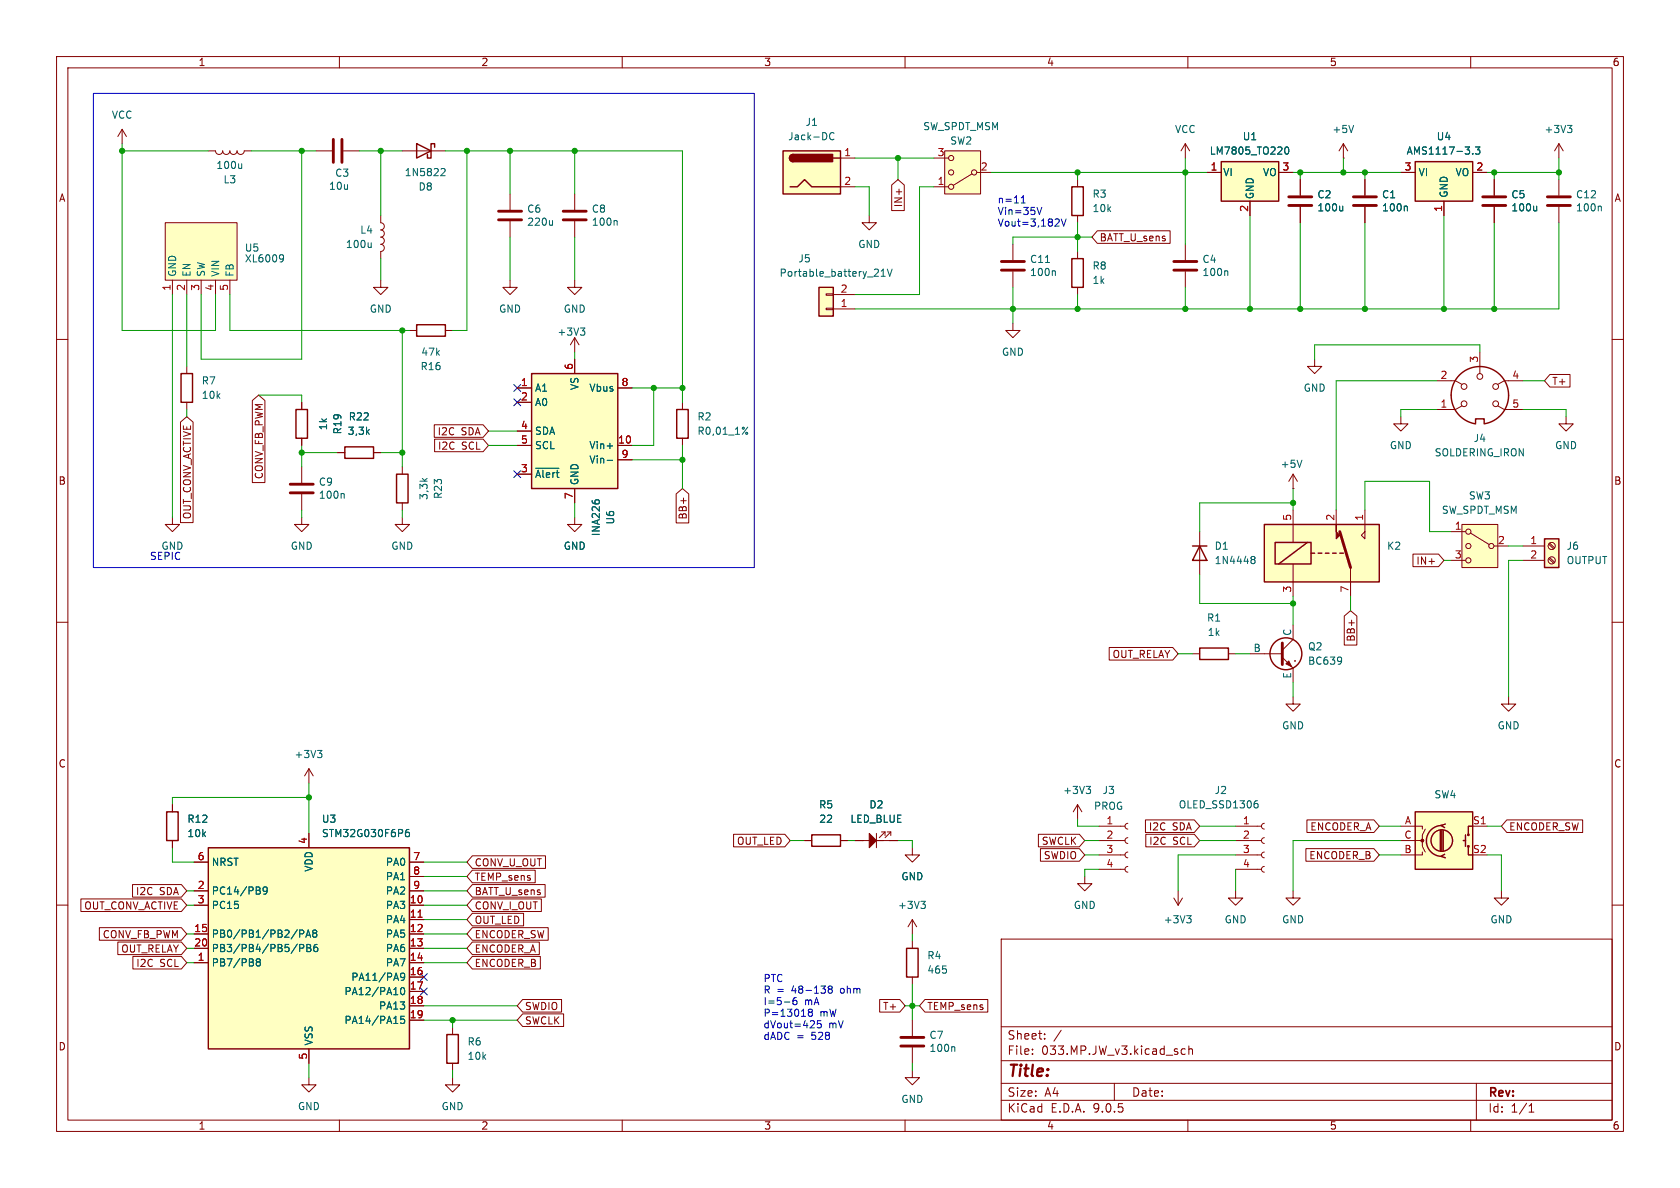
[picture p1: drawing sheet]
<svg xmlns="http://www.w3.org/2000/svg" width="297mm" height="210mm" viewBox="0 0 297 210" stroke-linecap="round" stroke-linejoin="round" font-family="sans-serif">
<g fill="none" stroke="#840000" stroke-width=".18">
<path d="M10 10h277v190h-277zM12 12h273v186h-273zM60 10v2M110 10v2M160 10v2M210 10v2M260 10v2M10 60h2M232.4 63.5v1.3h1.3l-1.3 1.2-1.3-1.2h1.3M285 60h2M10 110h2M285 110h2"/>
<path d="M190.5 142.2l-.8 1.3M190.5 142.2l.8 1.3M190.5 142.2v2.6M10 160h2M177 166h108v32h-108zM285 160h2M60 198v2M110 198v2M160 198v2M177 194.5h108M177 191.5h108M177 187.5h108"/>
<path d="M177 181.5h108M182.5 186.3v.1M182.5 185.5v.1M184.7 183.6v.1M184.7 182.8v.1M187.6 182.1l-1.3 2M197 191.5v3M209.5 185.5l-.4-.1-.3 .3v.4l.2 .2h.5M210 198v2M210.2 185.5l.2-.1 .3 .1 .1 .9M210.2 184.9v1.5M260 198v2"/>
<path d="M261 191.5v6.5M270.3 196.6h.9M270.3 195.5l.4-.4v1.5"/>
</g>
<path d="M192 139h.8l-.4 .5M192.6 139.5l.2 .2v.3l-.2 .3" fill="none" stroke="#006464" stroke-width=".18"/>
<path d="M215.9 28.6h10.2v7h-10.2z" fill="#ffffc2"/>
<path d="M215.9 28.6h10.2v7h-10.2z" fill="none" stroke="#840000" stroke-width=".25"/>
<path d="M213.4 30.5h2.5M221 35.6v2.5M226.1 30.5h2.5M241.3 31.8v2.7M241.3 36.6v2.8" fill="none" stroke="#840000" stroke-width=".18"/>
<path d="M227.2 26.1l.2-.1a.68 .68 0 0 1 .5 .6 .68 .68 0 0 1-.5 .6l-.2-.1-.1-.3zM248.6 36.4l.2 .2v.7" fill="none" stroke="#006464" stroke-width=".18"/>
<path d="M239.3 34.8h4M239.3 36.3h4" fill="none" stroke="#840000" stroke-width=".51"/>
<path d="M250.2 28.6h10.1v7h-10.1z" fill="#ffffc2"/>
<path d="M250.2 28.6h10.1v7h-10.1zM210.8 96.5h2.6M212.1 96.5l1.3 2.6h-2.6zM212.1 114.6h5.1v2h-5.1z" fill="none" stroke="#840000" stroke-width=".25"/>
<g fill="none" stroke="#840000" stroke-width=".18">
<path d="M247.6 30.5h2.6M255.3 35.6v2.5M260.3 30.5h2.6M275.6 25.4l-.8 1.3M275.6 25.4l.8 1.3M275.6 25.4v2.5M212.1 94v7.6M210.8 115.6h1.3M217.2 115.6h1.2M194.3 146.1h4.6M194.3 148.6h4.6M194.3 151.1h4.6"/>
<path d="M194.3 153.7h4.6M199.4 145.5l-.4 .2-.1 .4 .1 .3 .4 .2M199.4 148.1l-.4 .1-.1 .4 .1 .3 .4 .2M199.4 150.6l-.4 .2-.1 .3 .1 .4 .4 .1M199.4 153.2l-.4 .1-.1 .4 .1 .3 .4 .2"/>
</g>
<path d="M260.3 27.1v.1M260.8 26h.8l-.4 .5 .4 .1v.5l-.2 .1-.6-.1M277.1 22.2h.8l-.4 .5M277.6 22.7l.3 .2v.3l-.3 .2M221.3 98.9h.1M221.3 98.4h.3l.2 .1 .1 .2-.3 .2M221.4 98.9h.2M221.4 98.9l-.1 .1M221.6 98.9l.3 .3-.1 .3-.2 .1h-.3" fill="none" stroke="#006464" stroke-width=".18"/>
<path d="M138.4 26.7h10.2v7.6h-10.2z" fill="#ffffc2"/>
<path d="M138.4 26.7h10.2v7.6h-10.2zM139.7 33h1.3l1.2-1.2 1.3 1.2h5.1M140.2 27.3a.64 .64 0 0 0-.6 .6 .64 .64 0 0 0 .6 .7M147.3 27.9h1.3" fill="none" stroke="#840000" stroke-width=".25"/>
<g fill="#840000" stroke="#840000" stroke-width=".25">
<path d="M139.8 27.5l.4-.2v1.3a.63 .63 0 0 1-.6-.4 .63 .63 0 0 1 .2-.7z"/>
<path d="M140.2 27.3h7v1.3h-7z"/>
</g>
<path d="M148.6 27.9h2.5M148.6 33h2.5M161.3 149.9v1.2h1.3l-1.3 1.3-1.3-1.3h1.3" fill="none" stroke="#840000" stroke-width=".18"/>
<path d="M147.4 23.6a.6 .6 0 0 0-.8 .4 .6 .6 0 0 0 .6 .7l.2-.1" fill="none" stroke="#006464" stroke-width=".18"/>
<path d="M144.8 50.8h2.5v5.1h-2.5z" fill="#ffffc2"/>
<g fill="none" stroke="#840000" stroke-width=".25">
<path d="M144.8 50.8h2.5v5.1h-2.5zM119.6 72.4h2.1v5.1h-2.1z"/>
<circle cx="227.3" cy="115.6" r="2.82"/>
</g>
<g fill="none" stroke="#840000" stroke-width=".18">
<path d="M209.5 25.4l-.7 1.3M209.5 25.4l.8 1.3M209.5 25.4v2.5M229.9 31.8v2.7M229.9 36.6v2.8M264.2 31.8v2.7M264.2 36.6v2.8M275.6 31.8v2.7M275.6 36.6v2.8M146 54.5h1.3v.2h-1.3zM146 51.9h1.3v.3h-1.3zM147.3 54.6h3.8"/>
<path d="M147.3 52.1h3.8M120.6 71.1v1.3M120.6 77.5v1.2M247.6 73.7v1.2h1.3l-1.3 1.3-1.2-1.3h1.2M221 115.6h5.7M226.7 116.2l1.9 1.9v2.6M228.6 110.5v2.5l-1.9 1.9M228.9 116.8h.1M266.7 123.2v1.3h1.3l-1.3 1.2-1.3-1.2h1.3M161.3 162.6l-.8 1.2M161.3 162.6l.8 1.2M161.3 162.6v2.5"/>
</g>
<g fill="none" stroke="#006464" stroke-width=".18">
<path d="M237.4 36.4v.9M237.4 37.2l-.2 .1M271.7 36.4v.9M271.7 37.2l-.2 .1M282.9 36.4l.2 .2v.7M155.8 48.8h.7M155.8 47.9l.3-.3v1.2M156.9 47.6l.4 1.2 .4-1.2M131.9 76.5l.1-.1 .2 .2-.2 .2-.1-.1M132.2 75.5l-1 1.3M237.1 116.2v.1a1.07 1.07 0 0 1-.1 1M237.2 116.7l-.1 .2"/>
<path d="M162.8 159.3h.8l-.4 .5M163.3 159.8l.3 .3v.3l-.3 .2"/>
</g>
<path d="M227.8 34.8h4.1M227.8 36.3h4.1M262.1 34.8h4.1M262.1 36.3h4.1M273.6 34.8h4M273.6 36.3h4M226.7 113.7v3.8" fill="none" stroke="#840000" stroke-width=".51"/>
<path d="M227.3 117.3l.5-.5 .5 1.1z" fill="#840000" stroke="#840000" stroke-width=".18"/>
<path d="M223.5 92.7h20.3v10.2h-20.3z" fill="#ffffc2"/>
<g fill="none" stroke="#840000" stroke-width=".18">
<path d="M90.2 34.3v2.8M90.2 39.1v2.8M101.6 34.3v2.8M101.6 39.1v2.8M190.5 31.8v1.2M190.5 38.1v1.3M237.5 27.9h.1M237.5 25.4l-.8 1.3M237.5 25.4l.8 1.3M237.5 25.4v2.5M90.2 49.5v1.3h1.2l-1.2 1.3-1.3-1.3h1.3M190.5 44.5v1.2"/>
<path d="M190.5 50.8v1.3M254 67.3h3.3l1.1 .6M258.4 71.8l-1.1 .6h-3.3M261.6 62.2v3.8M264.8 71.8l1.1 .6h3.3M269.2 67.3h-3.3l-1.1 .6M228.6 86.4h.1M228.6 83.8v2.6M228.6 90.2v5.7M228.6 99.7v5.7M228.6 83.8l-.8 1.3M228.6 83.8l.8 1.3"/>
<path d="M236.2 90.2v2.5M241.3 90.2v5.1l-.6-.7 .6-.6M238.8 100.3v5.1M228.6 123.2v1.3h1.3l-1.3 1.2-1.3-1.2h1.3"/>
<circle cx="258.8" cy="68.3" r=".51"/>
<circle cx="258.8" cy="71.4" r=".51"/>
<circle cx="261.6" cy="66.5" r=".51"/>
<circle cx="264.4" cy="68.3" r=".51"/>
<circle cx="264.4" cy="71.4" r=".51"/>
</g>
<g fill="none" stroke="#840000" stroke-width=".25">
<path d="M189.5 33h2v5.1h-2zM189.5 45.7h2v5.1h-2zM256.5 69.9a5.1 5.1 0 0 1 4.9-5.1 5.1 5.1 0 0 1 5.3 4.6 5.1 5.1 0 0 1-4.3 5.5M256.5 69.9a5.1 5.1 0 0 0 4.4 5M260.9 74.8v-.8h1.5v.8M223.5 92.7h20.3v10.2h-20.3zM225.4 95.9h6.4v3.8h-6.4zM231.1 95.9l-5 3.8M231.8 97.8h.6M233 97.8h.7M234.3 97.8h.6M235.6 97.8h.6"/>
<path d="M236.9 97.8h.6"/>
</g>
<path d="M236.2 92.7v1.3l.7 .6-.7 .7z" fill="#840000" stroke="#840000" stroke-width=".18"/>
<path d="M88.1 37.3h4.1M88.1 38.9h4.1M99.6 37.3h4M99.6 38.9h4M236.9 94l1.9 6.3" fill="none" stroke="#840000" stroke-width=".51"/>
<path d="M97.7 39v.8M97.7 39.7l-.2 .1M108.9 39l.2 .2v.6M239.3 22.2l-.4 1.2M230.2 81.4l-.5 1.2" fill="none" stroke="#006464" stroke-width=".18"/>
<path d="M167 26.7h6.4v7.6h-6.4z" fill="#ffffc2"/>
<g fill="none" stroke="#840000" stroke-width=".18">
<path d="M165.1 33h2.5M165.1 27.9h2.5M167 26.7h6.4v7.6h-6.4zM171.8 30.7l-3.3 2.1M172.7 30.5h2.6M101.6 49.5v1.3h1.3l-1.3 1.3-1.3-1.3h1.3M179.1 43.2v2.8M179.1 48v2.8"/>
<circle cx="168.1" cy="33" r=".46"/>
<circle cx="168.1" cy="30.5" r=".46"/>
<circle cx="168.1" cy="27.9" r=".46"/>
<circle cx="172.2" cy="30.5" r=".46"/>
</g>
<path d="M177 46.2h4.1M177 47.8h4.1" fill="none" stroke="#840000" stroke-width=".51"/>
<path d="M184.8 46.4h.7M186.4 47.9l.2 .1v.7" fill="none" stroke="#006464" stroke-width=".18"/>
<path d="M250.2 143.5h10.1v10.2h-10.1z" fill="#ffffc2"/>
<g fill="none" stroke="#840000" stroke-width=".25">
<path d="M250.2 143.5h10.1v10.2h-10.1zM254.6 146.8v3.6M254.9 145.9a2.73 2.73 0 0 0-2.7 2.7 2.73 2.73 0 0 0 2.7 2.8M254.9 146.8v3.6M255.1 146.8v3.6M255.4 151l-.6 .4 .7 .2M255.5 145.7l-.7 .2 .6 .4M258.7 148.6h.4M259.1 147.6v2M259.6 149.6v1.5h.7M260.3 146.1h-.7v1.5"/>
<circle cx="254.9" cy="148.6" r="1.9"/>
<circle cx="259.6" cy="147.6" r=".13"/>
<circle cx="259.6" cy="149.6" r=".13"/>
</g>
<path d="M247.6 146.1h3.9v.5M247.6 148.6h3.9v1l.5 1M251.5 150.6v.5h-3.9M252 146.6l-.5 1v1h-.5M260.3 146.1h2.6" fill="none" stroke="#840000" stroke-width=".18"/>
<circle cx="251.5" cy="148.6" r=".25" fill="#840000" stroke="#840000" stroke-width=".18"/>
<path d="M36.8 149.9h35.6v35.5h-35.6z" fill="#ffffc2"/>
<path d="M36.8 149.9h35.6v35.5h-35.6z" fill="none" stroke="#840000" stroke-width=".25"/>
<g fill="none" stroke="#840000" stroke-width=".18">
<path d="M54.6 135.9v2.5M54.6 135.9l-.8 1.3M54.6 135.9l.8 1.3M34.3 152.4h2.5M34.3 157.5h2.5M54.6 147.3v2.6M72.4 152.4h2.5M72.4 157.5h2.5M72.4 154.9h2.5M228.6 157.5v1.3h1.3l-1.3 1.2-1.3-1.2h1.3M34.3 160h2.5M34.3 165.1h2.5"/>
<path d="M34.3 167.6h2.5M34.3 170.2h2.5M72.4 160h2.5M72.4 165.1h2.5M72.4 167.6h2.5M72.4 170.2h2.5M72.4 162.6h2.5M72.4 172.7h2.5M72.4 175.3h2.5M72.4 177.8h2.5M54.6 185.4v2.6M72.4 180.3h2.5"/>
</g>
<g fill="none" stroke="#006464" stroke-width=".18">
<path d="M56.1 132.7h.8l-.4 .4M56.7 133.1l.2 .3v.3l-.2 .2M47.2 157.3l-.2 .3h-.2l-.3-.3 .1-.4 .4-.1 .2 .1a.84 .84 0 0 1-.3 1.2h-.3M72.3 146.6l-.4 .1a.86 .86 0 0 0 0 1.2l.4-.1 .1-.4-.2-.3h-.3l-.2 .3M45.5 170l-.2-.2 .2-.3h.3l.2 .2-.2 .3M45.5 170l-.2 .3 .1 .3 .1 .2 .4-.1 .1-.2v-.2l-.2-.3M45.5 170h.3M53 165.1l.6-.1 .1-.2-.1-.3-.6-.1v1.3M53 167.6h.6l.1-.2-.1-.3-.6-.2v1.3M54.1 165.7l.4-1.3 .4 1.3M54.2 165.3h.6M54.3 166.9h.4l.2 .3-.2 .4 .2 .1 .1 .3-.3 .2h-.4z"/>
<path d="M54.3 167.6h.4M55.5 165l-.2-.3 .2-.3h.3l.2 .3-.2 .3M55.5 165l-.2 .2v.4l.2 .1 .4-.1 .1-.2v-.2l-.2-.2M55.5 165h.3M56.1 166.9l-.4 .1a.86 .86 0 0 0 0 1.2l.4-.1 .1-.4-.3-.3h-.2l-.2 .3M70.9 174.7l.2-.1a.68 .68 0 0 1 .5 .6 .68 .68 0 0 1-.5 .6l-.2-.1-.1-.3zM71.5 179.6h-.6l-.1 .7 .2-.2 .4 .1 .1 .2v.4l-.2 .1-.5-.1M71.5 172.6l-.2 .2h-.2l-.3-.2 .1-.5 .4-.1 .2 .2a.84 .84 0 0 1-.3 1.1h-.3"/>
</g>
<path d="M73.9 162.1h.7" fill="none" stroke="#a90000" stroke-width=".18"/>
<path d="M94 66h15.2v20.4h-15.2z" fill="#ffffc2"/>
<path d="M61 79h5v2h-5zM94 66h15.2v20.4h-15.2zM70.1 83.8h2v5.1h-2zM160.3 167.6h2v5.1h-2z" fill="none" stroke="#840000" stroke-width=".25"/>
<g fill="none" stroke="#840000" stroke-width=".18">
<path d="M21.6 22.9l-.8 1.2M21.6 22.9l.8 1.2M21.6 22.9v2.5M153.7 38.1v1.3h1.2l-1.2 1.2-1.3-1.2h1.3M179.1 57.2v1.2h1.2l-1.2 1.3-1.3-1.3h1.3M209.5 43.2v2.8M209.5 48v2.8M91.4 68.6h2.6M91.4 78.7h2.6M91.4 71.1h2.6M91.4 76.2h2.6M101.6 63.5v2.5"/>
<path d="M109.2 68.6h2.6M109.2 78.7h2.6M276.9 73.7v1.2h1.2l-1.2 1.3-1.3-1.3h1.3M59.7 80h1.3M66 80h1.3M71.1 91.4v1.3h1.3l-1.3 1.3-1.3-1.3h1.3M71.1 82.6v1.2M71.1 88.9v1.3M91.4 83.8h2.6M101.6 91.4v1.3h-1.3l1.3 1.3 1.3-1.3h-1.3M101.6 86.4v2.5M109.2 81.3h2.6"/>
<path d="M191.8 154.9v1.3h1.2l-1.2 1.3-1.3-1.3h1.3M207.5 158.8l.8 1.2M208.3 157.5v2.5M209 158.8l-.7 1.2M218.4 157.5v1.3h1.3l-1.3 1.2-1.2-1.2h1.2M218.4 146.1h4.6M218.4 148.6h4.6M218.4 151.1h4.6M218.4 153.7h4.6M223.5 145.5l-.3 .2-.2 .4 .2 .3 .3 .2M223.5 148.1l-.3 .1-.2 .4 .2 .3 .3 .2M223.5 150.6l-.3 .2-.2 .3 .2 .4 .3 .1"/>
<path d="M223.5 153.2l-.3 .1-.2 .4 .2 .3 .3 .2M265.4 157.5v1.3h1.3l-1.3 1.2-1.2-1.2h1.2M161.3 166.4v1.2M161.3 172.7v1.3"/>
</g>
<path d="M216.9 47.9l.2 .1v.7M107.3 78.8h1M94.7 82.8h4.1M105.2 88.5l.2-.1 .5 .1M107.3 81.4h1M222.1 141.5h.2M222.2 142l.2 .3v.3l-.2 .2M209.8 161.9h.8l-.4 .5M210.3 162.4l.3 .2v.3l-.3 .2" fill="none" stroke="#006464" stroke-width=".18"/>
<path d="M207.5 46.2h4.1M207.5 47.8h4.1" fill="none" stroke="#840000" stroke-width=".51"/>
<path d="M273 95.3h2.6v5h-2.6z" fill="#ffffc2"/>
<path d="M273 95.3h2.6v5h-2.6z" fill="none" stroke="#840000" stroke-width=".25"/>
<g fill="none" stroke="#840000" stroke-width=".18">
<path d="M269.2 96.5h3.8M269.2 99.1h3.8M273.8 96.2l.9 .8M273.8 98.7l.9 .9M274 96l.8 .9M274 98.6l.8 .8"/>
<circle cx="274.3" cy="99.1" r=".63"/>
<circle cx="274.3" cy="96.5" r=".63"/>
</g>
<path d="M258.4 92.7h6.4v7.6h-6.4z" fill="#ffffc2"/>
<g fill="none" stroke="#840000" stroke-width=".18">
<path d="M36.8 26.7h1.3a.64 .64 0 0 0 .6 .6 .64 .64 0 0 0 .7-.6 .64 .64 0 0 0 .6 .6 .64 .64 0 0 0 .6-.6 .64 .64 0 0 0 .7 .6 .64 .64 0 0 0 .6-.6 .64 .64 0 0 0 .6 .6 .64 .64 0 0 0 .7-.6h1.2M33 64.8v1.2M33 71.1v1.3M30.5 91.4v1.3h-1.3l1.3 1.3 1.2-1.3h-1.2M256.5 94h2.6M256.5 99.1h2.6M258.4 92.7h6.4v7.6h-6.4zM260 94.2l3.3 2.1M264.2 96.5h2.5M161.3 180.3v2.8M161.3 185.2v2.8"/>
<circle cx="259.6" cy="96.5" r=".46"/>
<circle cx="259.6" cy="94" r=".46"/>
<circle cx="259.6" cy="99.1" r=".46"/>
<circle cx="263.7" cy="96.5" r=".46"/>
</g>
<path d="M159.3 183.4h4M159.3 184.9h4" fill="none" stroke="#840000" stroke-width=".51"/>
<path d="M42.7 28.9v.9M42.7 29.7l-.2 .1M168.6 185l.2 .2v.7" fill="none" stroke="#006464" stroke-width=".18"/>
<path d="M32 66h2v5.1h-2z" fill="none" stroke="#840000" stroke-width=".25"/>
<path d="M29.2 39.4h12.7v10.1h-12.7z" fill="#ffffc2"/>
<g fill="none" stroke="#840000" stroke-width=".18">
<path d="M29.2 39.4h12.7v10.1h-12.7zM55.9 26.7h2.8M60.7 26.7h2.8M67.3 38.1v1.3a.64 .64 0 0 1 .6 .6 .64 .64 0 0 1-.6 .6 .64 .64 0 0 1 .6 .7 .64 .64 0 0 1-.6 .6 .64 .64 0 0 1 .6 .7 .64 .64 0 0 1-.6 .6 .63 .63 0 0 1 .6 .6 .63 .63 0 0 1-.6 .7v1.2M71.1 26.7h7.6M157.6 32.7l1.1-.9 1.2 .9v4.5h-2.3zM213.4 30.5h2.5M221 35.6v2.5M226.1 30.5h2.5M229.9 31.8v2.7M229.9 36.6v2.8M241.3 31.8v2.7"/>
<path d="M241.3 36.6v2.8M247.6 30.5h2.6M255.3 35.6v2.5M260.3 30.5h2.6M264.2 31.8v2.7M264.2 36.6v2.8M30.5 49.5v2.6M33 49.5v2.6M35.6 49.5v2.6M38.1 49.5v2.6M40.6 49.5v2.6M67.3 49.5v1.3h-1.3l1.3 1.3 1.3-1.3h-1.3"/>
<path d="M72.4 58.4h1.3M78.7 58.4h1.3M101.6 59.7l.8 1.3M101.6 59.7l-.8 1.3M101.6 59.7v2.5M194 40.8h12.9v2.2h-12.9l-1-1.1zM31.9 74.6l1.1-.9 1.1 .9v17.8h-2.2zM44.6 70.8l1.1-.9 1.1 .9v14.5h-2.2zM53.3 71.1v1.3M53.3 77.5v1.2M76.8 75.1h8.6l1 1.1-1 1.1h-8.6zM76.8 77.6h8.6l1 1.1-1 1.2h-8.6z"/>
<path d="M91.4 68.6h2.6M91.4 78.7h2.6M91.4 71.1h2.6M91.4 76.2h2.6M101.6 63.5v2.5M109.2 68.6h2.6M109.2 78.7h2.6M274 66.2h3.6v2.2h-3.6l-1-1.1zM53.3 91.4v1.3h1.3l-1.3 1.3-1.2-1.3h1.2M53.3 82.6v2.7M53.3 87.4v2.8M59.7 80h1.3"/>
<path d="M66 80h1.3M91.4 83.8h2.6M101.6 86.4v2.5M109.2 81.3h2.6M119.5 87.3l1.1-.9 1.2 .9v5.1h-2.3zM249.8 97.9h4.5l1 1.2-1 1.1h-4.5zM196.1 114.5h11.2l1 1.1-1 1.1h-11.2zM237.6 108.9l1.2-.9 1.1 .9v5.1h-2.3zM14.3 158.9h17.8l.9 1.1-.9 1.1h-17.8zM23.4 156.4h8.7l.9 1.1-.9 1.1h-8.7zM30.5 142.2v1.3M30.5 148.6v1.3"/>
<path d="M34.3 152.4h2.5M34.3 157.5h2.5M54.6 147.3v2.6M72.4 152.4h2.5M72.4 157.5h2.5M72.4 154.9h2.5M83.5 156.4h12.9v2.2h-12.9l-1-1.1zM83.5 158.9h12.2v2.2h-12.2l-1-1.1zM83.5 153.8h11.1v2.3h-11.1l-1-1.2zM83.5 151.3h12.9v2.2h-12.9l-1-1.1zM129.7 147.5h9l1 1.1-1 1.1h-9zM142.2 148.6h1.3"/>
<path d="M148.6 148.6h1.3M151.1 148.6h2.6M154.9 147.3v2.6M155.8 147.1h.7M156.2 148.6h2.5M156.5 147.1l-1.1 1M156.5 147.1v.6M156.8 147.1h.7M157.5 147.1l-1 1M157.5 147.1v.6M183.6 147.5h7.2l1 1.1-1 1.1h-7.2zM183.9 150h6.9l1 1.1-1 1.1h-6.9z"/>
<path d="M202.5 144.9h8.6l1 1.2-1 1.1h-8.6zM202.6 147.5h8.5l1 1.1-1 1.1h-8.5zM230.9 150h12l.9 1.1-.9 1.1h-12zM231 144.9h11.9l.9 1.2-.9 1.1h-11.9zM266.4 144.9h13.4v2.3h-13.4l-1-1.1zM17.6 164h14.5l.9 1.1-.9 1.1h-14.5zM20.8 166.5h11.3l.9 1.1-.9 1.2h-11.3zM23.5 169.1h8.6l.9 1.1-.9 1.1h-8.6zM34.3 160h2.5M34.3 165.1h2.5M34.3 167.6h2.5M34.3 170.2h2.5"/>
<path d="M72.4 160h2.5M72.4 165.1h2.5M72.4 167.6h2.5M72.4 170.2h2.5M72.4 162.6h2.5M72.4 172.7h2.5M72.4 175.3h2.5M72.4 177.8h2.5M83.5 169.1h12v2.2h-12l-1-1.1zM83.5 164h13.4v2.2h-13.4l-1-1.1zM83.5 161.4h9.1v2.3h-9.1l-1-1.1zM83.5 166.5h11.8v2.3h-11.8l-1-1.2z"/>
<path d="M92.4 176.7h6.9v2.2h-6.9l-1-1.1zM92.4 179.2h7.2v2.3h-7.2l-1-1.2zM155.5 176.7h3.6l.9 1.1-.9 1.1h-3.6zM163.5 176.7h11.1v2.2h-11.1l-.9-1.1zM54.6 190.5v1.3h1.3l-1.3 1.2-1.3-1.2h1.3M54.6 185.4v2.6M72.4 180.3h2.5M80 190.5v1.3h1.3l-1.3 1.2-1.3-1.2h1.3M80 181.6v1.3M80 188v1.2M161.3 189.2v1.3h1.3l-1.3 1.3-1.3-1.3h1.3"/>
</g>
<g fill="none" stroke="#006464" stroke-width=".18">
<path d="M78.2 29.8l.4 .1 .1 .3-.8 .9h.8M227.2 26.1l.2-.1a.68 .68 0 0 1 .5 .6 .68 .68 0 0 1-.5 .6l-.2-.1-.1-.3zM237.4 36.4v.9M237.4 37.2l-.2 .1M248.6 36.4l.2 .2v.7M260.3 27.1v.1M260.8 26h.8l-.4 .5 .4 .1v.5l-.2 .1-.6-.1M271.7 36.4v.9M271.7 37.2l-.2 .1M49.6 45l.5 .2a.84 .84 0 0 1-.3 1.1M50.1 45.6l-.2 .2h-.3M65.6 42.9v.9"/>
<path d="M65.6 43.6l-.2 .2M102.6 58h.8l-.4 .5M103.1 58.5l.3 .2v.3l-.3 .3M107.3 78.8h1M60.7 87.2l.1 .2v.7M94.7 82.8h4.1M105.2 88.5l.2-.1 .5 .1M107.3 81.4h1M47.2 157.3l-.2 .3h-.2l-.3-.3 .1-.4 .4-.1 .2 .1a.84 .84 0 0 1-.3 1.2h-.3M72.3 146.6l-.4 .1a.86 .86 0 0 0 0 1.2l.4-.1 .1-.4-.2-.3h-.3l-.2 .3M45.5 170l-.2-.2 .2-.3h.3l.2 .2-.2 .3M45.5 170l-.2 .3 .1 .3 .1 .2 .4-.1 .1-.2v-.2l-.2-.3"/>
<path d="M45.5 170h.3M53 165.1l.6-.1 .1-.2-.1-.3-.6-.1v1.3M53 167.6h.6l.1-.2-.1-.3-.6-.2v1.3M54.1 165.7l.4-1.3 .4 1.3M54.2 165.3h.6M54.3 166.9h.4l.2 .3-.2 .4 .2 .1 .1 .3-.3 .2h-.4zM54.3 167.6h.4M55.5 165l-.2-.3 .2-.3h.3l.2 .3-.2 .3M55.5 165l-.2 .2v.4l.2 .1 .4-.1 .1-.2v-.2l-.2-.2M55.5 165h.3M56.1 166.9l-.4 .1a.86 .86 0 0 0 0 1.2l.4-.1 .1-.4-.3-.3h-.2l-.2 .3M70.9 174.7l.2-.1a.68 .68 0 0 1 .5 .6 .68 .68 0 0 1-.5 .6l-.2-.1-.1-.3z"/>
<path d="M71.5 179.6h-.6l-.1 .7 .2-.2 .4 .1 .1 .2v.4l-.2 .1-.5-.1M71.5 172.6l-.2 .2h-.2l-.3-.2 .1-.5 .4-.1 .2 .2a.84 .84 0 0 1-.3 1.1h-.3"/>
</g>
<path d="M73.7 25.4l2.5 1.3-2.5 1.2zM76.8 26v-.6h-.6v2.5h-.6v-.6M73.7 57.4h5v2h-5zM52.3 72.4h2.1v5.1h-2.1zM29.5 143.5h2v5.1h-2zM143.5 147.6h5.1v2h-5.1zM79 182.9h2v5.1h-2z" fill="none" stroke="#840000" stroke-width=".25"/>
<path d="M58.9 24.6v4.1M60.5 24.6v4.1M51.3 85.6h4.1M51.3 87.1h4.1" fill="none" stroke="#840000" stroke-width=".51"/>
<path d="M153.7 147.3l1.2 1.3h1.3h-1.3l-1.2 1.3z" fill="#840000" stroke="#840000" stroke-width=".18"/>
<g fill="none" stroke="#009600" stroke-width=".18">
<path d="M21.6 25.4v33h16.5v-6.3M21.6 26.7h15.2M44.4 26.7h11.5M53.3 26.7v36.8h-17.7v-11.4M63.5 26.7h7.6M67.3 26.7v11.4M78.7 26.7h41.9v44.4M82.5 26.7v31.7h-2.5M90.2 26.7v7.6M101.6 26.7v7.6M151.1 27.9h14M151.1 33h2.6v5.1"/>
<path d="M158.7 27.9v3.9M165.1 33h-2.5v19.1h-11.5M175.3 30.5h38.1M190.5 30.5v1.3M190.5 39.4v5.1M209.5 27.9v15.3M221 38.1v16.5M228.6 30.5h19M229.9 30.5v1.3M229.9 39.4v15.2M237.5 27.9v2.6M241.3 30.5v1.3"/>
<path d="M241.3 39.4v15.2M255.3 38.1v16.5M262.9 30.5h12.7M264.2 30.5v1.3M264.2 39.4v15.2M275.6 27.9v3.9M275.6 39.4v15.2h-124.5M30.5 52.1v39.3M33 52.1v12.7M40.6 52.1v6.3h31.8M67.3 45.7v3.8M71.1 58.4v24.2"/>
<path d="M90.2 41.9v7.6M101.6 41.9v7.6M179.1 50.8v6.4M190.5 52.1v2.5M193 41.9h-13.9v1.3M209.5 50.8v3.8M33 72.4v1.3M45.7 69.9h7.6v1.2M53.3 78.7v3.9M86.4 76.2h5M86.4 78.7h5M101.6 62.2v1.3"/>
<path d="M111.8 68.6h8.8M115.6 68.6v10.1h-3.8M120.6 78.7v7.7M254 67.3h-17.8v22.9M254 72.4h-6.4v1.3M261.6 62.2v-1.2h-29.2v2.5M269.2 72.4h7.7v1.3M269.2 67.3h3.8M53.3 90.2v1.2M53.3 80h6.4M67.3 80h3.8M71.1 90.2v1.2"/>
<path d="M101.6 88.9v2.5M111.8 81.3h8.8M228.6 86.4v3.8M228.6 88.9h-16.5v5.1M241.3 90.2v-5.1h11.4v8.9h3.8M255.3 99.1h1.2M266.7 96.5h2.5M269.2 99.1h-2.5v24.1M208.3 115.6h2.5M212.1 101.6v5.1h16.5M218.4 115.6h2.6M228.6 105.4v5.1"/>
<path d="M238.8 105.4v2.6M54.6 138.4v8.9M228.6 120.7v2.5M30.5 149.9v2.5h3.8M33 157.5h1.3M54.6 141h-24.1v1.2M74.9 152.4h7.6M74.9 157.5h7.6M74.9 154.9h7.6M139.7 148.6h2.5M149.9 148.6h1.2M158.7 148.6h2.6v1.3"/>
<path d="M190.5 144.8v1.3h3.8M191.8 148.6h2.5M191.8 151.1h2.5M194.3 153.7h-2.5v1.2M212.1 148.6h6.3M212.1 146.1h6.3M218.4 151.1h-10.1v6.4M218.4 153.7v3.8M243.8 146.1h3.8M243.8 151.1h3.8M247.6 148.6h-19v8.9M262.9 146.1h2.5"/>
<path d="M262.9 151.1h2.5v6.4M33 170.2h1.3M33 167.6h1.3M33 165.1h1.3M33 160h1.3M74.9 177.8h16.5M74.9 170.2h7.6M74.9 167.6h7.6M74.9 165.1h7.6M74.9 160h7.6M74.9 162.6h7.6M160 177.8h2.6"/>
<path d="M161.3 165.1v1.3M161.3 174v6.3M54.6 188v2.5M74.9 180.3h16.5M80 180.3v1.3M80 189.2v1.3M161.3 188v1.2"/>
</g>
<path d="M90.8 70.5l1.2 1.2M90.8 68l1.2 1.2M92 70.5l-1.2 1.2M92 68l-1.2 1.2M90.8 83.2l1.2 1.2M92 83.2l-1.2 1.2M74.3 172.1l1.2 1.2M74.3 174.7l1.2 1.2M75.5 172.1l-1.2 1.2M75.5 174.7l-1.2 1.2" fill="none" stroke="#000084" stroke-width=".18"/>
<g fill="none" stroke="#0000c2" stroke-width=".18">
<path d="M16.5 16.5h116.8v83.8h-116.8zM180.5 35.9h.8M180.5 35l.4-.4v1.3M183.3 36.7l.5 1.2 .4-1.2M187 38.7l.3 .2-.1 .3-.7 .8h.8M187.6 38.7l.4 1.3 .5-1.3M138.7 177.1h.9M140.4 176.5a.99 .99 0 0 0-.1 1.1h.5l.1-.5-.2-.3-.4 .1-.1 .2M143 178.5l-.1 .2 .2 .2M143.1 178.9l-.2 .3 .1 .3 .1 .2 .4-.1 .1-.2v-.2l-.2-.3M143.1 178.9h.3M143.6 178.5v.2l-.2 .2"/>
<path d="M146.6 174.8l-.2-.2 .2-.3h.3l.2 .2-.2 .3M146.6 174.8l-.2 .3 .1 .3 .1 .2 .4-.1 .1-.2v-.2l-.2-.3M146.6 174.8h.3M144.5 180.4v.6l.2-.1 .4 .1 .1 .5-.2 .2-.5-.1"/>
</g>
<path d="M73.9 162.1h.7" fill="none" stroke="#a90000" stroke-width=".18"/>
<g fill="#009600" stroke="#009600" stroke-width=".18">
<circle cx="275.6" cy="30.5" r=".46"/>
<circle cx="264.2" cy="30.5" r=".46"/>
<circle cx="255.3" cy="54.6" r=".46"/>
<circle cx="264.2" cy="54.6" r=".46"/>
<circle cx="209.5" cy="54.6" r=".46"/>
<circle cx="190.5" cy="54.6" r=".46"/>
<circle cx="158.7" cy="27.9" r=".46"/>
<circle cx="179.1" cy="54.6" r=".46"/>
<circle cx="229.9" cy="54.6" r=".46"/>
<circle cx="221" cy="54.6" r=".46"/>
<circle cx="190.5" cy="30.5" r=".46"/>
<circle cx="190.5" cy="41.9" r=".46"/>
<circle cx="229.9" cy="30.5" r=".46"/>
<circle cx="237.5" cy="30.5" r=".46"/>
<circle cx="209.5" cy="30.5" r=".46"/>
<circle cx="241.3" cy="54.6" r=".46"/>
<circle cx="241.3" cy="30.5" r=".46"/>
<circle cx="228.6" cy="88.9" r=".46"/>
<circle cx="228.6" cy="106.7" r=".46"/>
<circle cx="21.6" cy="26.7" r=".46"/>
<circle cx="53.3" cy="26.7" r=".46"/>
<circle cx="80" cy="180.3" r=".46"/>
<circle cx="161.3" cy="177.8" r=".46"/>
<circle cx="67.3" cy="26.7" r=".46"/>
<circle cx="71.1" cy="58.4" r=".46"/>
<circle cx="53.3" cy="80" r=".46"/>
<circle cx="71.1" cy="80" r=".46"/>
<circle cx="82.5" cy="26.7" r=".46"/>
<circle cx="90.2" cy="26.7" r=".46"/>
<circle cx="120.6" cy="68.6" r=".46"/>
<circle cx="115.6" cy="68.6" r=".46"/>
<circle cx="54.6" cy="141" r=".46"/>
<circle cx="101.6" cy="26.7" r=".46"/>
<circle cx="120.6" cy="81.3" r=".46"/>
</g>
<text font-size="2.8" fill="#840000" x="178" y="190.9">Title:</text>
<g font-size="2.1" fill="#840000">
<text x="178" y="184">Sheet:</text>
<text x="178" y="186.7">File:</text>
<text x="184.1" y="186.7">033.MP.JW_v3.kicad_sch</text>
<text x="178" y="196.9">KiCad</text>
<text x="178" y="194.1">Size:</text>
<text x="184.7" y="194.1">A4</text>
<text x="185.7" y="196.9">E.D.A.</text>
<text x="193.3" y="196.9">9.0.5</text>
<text x="200" y="194.1">Date:</text>
<text x="263" y="194.3">Rev:</text>
<text x="263" y="196.9">Id:</text>
<text x="267.1" y="196.9">1/1</text>
</g>
<g font-size="1.8" fill="#840000">
<text x="35" y="11.9">1</text>
<text x="85" y="11.9">2</text>
<text x="135" y="11.9">3</text>
<text x="185" y="11.9">4</text>
<text x="235" y="11.9">5</text>
<text x="285" y="11.9">6</text>
<text x="10.3" y="35.9">A</text>
<text x="285.3" y="35.9">A</text>
<text x="159.7" y="36.7" transform="rotate(-90 159.7 36.7)">IN+</text>
<text x="194.3" y="42.9">BATT_U_sens</text>
<text x="274.3" y="68.3">T+</text>
<text x="77.3" y="77.2">I2C</text>
<text x="81.5" y="77.2">SDA</text>
<text x="77.3" y="79.7">I2C</text>
<text x="81.6" y="79.7">SCL</text>
<text x="10.3" y="85.9">B</text>
<text x="46.7" y="84.8" transform="rotate(-90 46.7 84.8)">CONV_FB_PWM</text>
<text x="285.3" y="85.9">B</text>
<text x="34" y="91.9" transform="rotate(-90 34 91.9)">OUT_CONV_ACTIVE</text>
<text x="121.6" y="91.9" transform="rotate(-90 121.6 91.9)">BB+</text>
<text x="250.3" y="100">IN+</text>
<text x="239.7" y="113.5" transform="rotate(-90 239.7 113.5)">BB+</text>
<text x="196.6" y="116.5">OUT_RELAY</text>
<text x="10.3" y="135.9">C</text>
<text x="285.3" y="135.9">C</text>
<text x="130.2" y="149.5">OUT_LED</text>
<text x="184.1" y="149.5">SWCLK</text>
<text x="203" y="147">I2C</text>
<text x="203.1" y="149.5">I2C</text>
<text x="207.3" y="147">SDA</text>
<text x="207.3" y="149.5">SCL</text>
<text x="231.5" y="147">ENCODER_A</text>
<text x="266.7" y="147">ENCODER_SW</text>
<text x="83.8" y="155.9">TEMP_sens</text>
<text x="83.8" y="153.4">CONV_U_OUT</text>
<text x="184.4" y="152.1">SWDIO</text>
<text x="231.4" y="152.1">ENCODER_B</text>
<text x="14.8" y="161">OUT_CONV_ACTIVE</text>
<text x="23.9" y="158.4">I2C</text>
<text x="28.2" y="158.4">SDA</text>
<text x="83.8" y="158.4">BATT_U_sens</text>
<text x="83.8" y="161">CONV_I_OUT</text>
<text x="18.1" y="166.1">CONV_FB_PWM</text>
<text x="83.8" y="166.1">ENCODER_SW</text>
<text x="83.8" y="163.5">OUT_LED</text>
<text x="21.3" y="168.6">OUT_RELAY</text>
<text x="24" y="171.1">I2C</text>
<text x="28.2" y="171.1">SCL</text>
<text x="83.8" y="171.1">ENCODER_B</text>
<text x="83.8" y="168.6">ENCODER_A</text>
<text x="92.7" y="178.8">SWDIO</text>
<text x="156" y="178.8">T+</text>
<text x="163.8" y="178.8">TEMP_sens</text>
<text x="10.3" y="185.9">D</text>
<text x="92.7" y="181.3">SWCLK</text>
<text x="285.3" y="185.9">D</text>
<text x="35" y="199.9">1</text>
<text x="85" y="199.9">2</text>
<text x="135" y="199.9">3</text>
<text x="185" y="199.9">4</text>
<text x="235" y="199.9">5</text>
<text x="285" y="199.9">6</text>
</g>
<g font-size="1.8" fill="#006464">
<text x="19.7" y="21.2">VCC</text>
<text x="142.3" y="22.5">J1</text>
<text x="163.1" y="23.2">SW_SPDT_MSM</text>
<text x="207.6" y="23.7">VCC</text>
<text x="235.5" y="23.7">+5V</text>
<text x="272.9" y="23.7">+3V3</text>
<text x="139.2" y="25">Jack-DC</text>
<text x="167.9" y="25.8">SW2</text>
<text x="213.8" y="27.5">LM7805_TO220</text>
<text x="219.6" y="25">U1</text>
<text x="248.6" y="27.5">AMS1117-3.3</text>
<text x="253.9" y="25">U4</text>
<text x="38.1" y="30.1">100u</text>
<text x="39.4" y="32.6">L3</text>
<text x="58.1" y="33.8">10u</text>
<text x="59.2" y="31.4">C3</text>
<text x="71.5" y="31.3">1N5822</text>
<text x="73.9" y="33.9">D8</text>
<text x="193" y="35.2">R3</text>
<text x="216.2" y="31.3">VI</text>
<text x="221.8" y="35.3" transform="rotate(-90 221.8 35.3)">GND</text>
<text x="223.2" y="31.3">VO</text>
<text x="232.8" y="35.3">C2</text>
<text x="244.2" y="35.3">C1</text>
<text x="250.7" y="31.3">VI</text>
<text x="256.1" y="35.1" transform="rotate(-90 256.1 35.1)">GND</text>
<text x="257.2" y="31.3">VO</text>
<text x="267.1" y="35.3">C5</text>
<text x="278.5" y="35.3">C12</text>
<text x="63.6" y="41.5">L4</text>
<text x="93.1" y="37.8">C6</text>
<text x="93.1" y="40.1">220u</text>
<text x="104.5" y="37.8">C8</text>
<text x="104.5" y="40.1">100n</text>
<text x="193" y="37.7">10k</text>
<text x="232.8" y="37.6">100u</text>
<text x="244.2" y="37.6">100n</text>
<text x="267.1" y="37.6">100u</text>
<text x="278.5" y="37.6">100n</text>
<text x="43.2" y="44.7">U5</text>
<text x="43.2" y="46.6">XL6009</text>
<text x="61" y="44">100u</text>
<text x="141" y="46.6">J5</text>
<text x="151.6" y="44">GND</text>
<text x="182" y="46.7">C11</text>
<text x="193" y="47.9">R8</text>
<text x="212.5" y="46.7">C4</text>
<text x="31.3" y="49" transform="rotate(-90 31.3 49)">GND</text>
<text x="33.9" y="49" transform="rotate(-90 33.9 49)">EN</text>
<text x="36.4" y="49" transform="rotate(-90 36.4 49)">SW</text>
<text x="39" y="49" transform="rotate(-90 39 49)">VIN</text>
<text x="41.5" y="49" transform="rotate(-90 41.5 49)">FB</text>
<text x="137.7" y="49.1">Portable_battery_21V</text>
<text x="182" y="49">100n</text>
<text x="193" y="50.4">1k</text>
<text x="212.5" y="49">100n</text>
<text x="65.3" y="55.5">GND</text>
<text x="88.1" y="55.5">GND</text>
<text x="98.5" y="59.5">+3V3</text>
<text x="99.6" y="55.5">GND</text>
<text x="74.3" y="65.6">R16</text>
<text x="74.4" y="63.1">47k</text>
<text x="177" y="63.1">GND</text>
<text x="35.6" y="68.2">R7</text>
<text x="35.6" y="70.7">10k</text>
<text x="94.5" y="69.4">A1</text>
<text x="94.5" y="72">A0</text>
<text x="102.5" y="69" transform="rotate(-90 102.5 69)">VS</text>
<text x="104.1" y="69.4">Vbus</text>
<text x="230.4" y="69.4">GND</text>
<text x="58" y="76.2" transform="rotate(-90 58 76.2)">1k</text>
<text x="60.6" y="76.9" transform="rotate(-90 60.6 76.9)">R19</text>
<text x="61.4" y="77.1">3,3k</text>
<text x="61.6" y="74.5">R22</text>
<text x="94.5" y="77.1">SDA</text>
<text x="123.2" y="74.5">R2</text>
<text x="123.2" y="77.1">R0,01_1%</text>
<text x="94.5" y="79.6">SCL</text>
<text x="104.1" y="79.6">Vin+</text>
<text x="104.1" y="82.1">Vin-</text>
<text x="226.3" y="82.9">+5V</text>
<text x="245.6" y="79.6">GND</text>
<text x="253.5" y="80.9">SOLDERING_IRON</text>
<text x="260.4" y="78.3">J4</text>
<text x="274.8" y="79.6">GND</text>
<text x="56.3" y="86.1">C9</text>
<text x="56.3" y="88.4">100n</text>
<text x="75.8" y="88.5" transform="rotate(-90 75.8 88.5)">3,3k</text>
<text x="78.3" y="88.3" transform="rotate(-90 78.3 88.3)">R23</text>
<text x="94.5" y="84.7">~{Alert}</text>
<text x="102.5" y="85.9" transform="rotate(-90 102.5 85.9)">GND</text>
<text x="259.6" y="88.5">SW3</text>
<text x="106.2" y="94.9" transform="rotate(-90 106.2 94.9)">INA226</text>
<text x="108.8" y="92.8" transform="rotate(-90 108.8 92.8)">U6</text>
<text x="254.8" y="91">SW_SPDT_MSM</text>
<text x="51.3" y="97.4">GND</text>
<text x="69.1" y="97.4">GND</text>
<text x="99.6" y="97.4">GND</text>
<text x="214.6" y="97.4">D1</text>
<text x="214.6" y="99.9">1N4448</text>
<text x="245.1" y="97.4">K2</text>
<text x="276.9" y="97.4">J6</text>
<text x="276.9" y="99.9">OUTPUT</text>
<text x="213.3" y="110.1">R1</text>
<text x="213.4" y="112.6">1k</text>
<text x="228.3" y="112.5" transform="rotate(-90 228.3 112.5)">C</text>
<text x="221.5" y="115.3">B</text>
<text x="231.1" y="117.7">BC639</text>
<text x="231.1" y="115.2">Q2</text>
<text x="228.3" y="120.1" transform="rotate(-90 228.3 120.1)">E</text>
<text x="226.6" y="129.1">GND</text>
<text x="264.7" y="129.1">GND</text>
<text x="52" y="134.2">+3V3</text>
<text x="144.7" y="143.1">R5</text>
<text x="153.6" y="143.1">D2</text>
<text x="187.9" y="140.6">+3V3</text>
<text x="193.3" y="143.4">PROG</text>
<text x="194.8" y="140.6">J3</text>
<text x="208.3" y="143.1">OLED_SSD1306</text>
<text x="214.6" y="140.6">J2</text>
<text x="253.5" y="141.3">SW4</text>
<text x="33" y="148.2">10k</text>
<text x="33" y="145.6">R12</text>
<text x="56.8" y="145.6">U3</text>
<text x="56.8" y="148.2">STM32G030F6P6</text>
<text x="144.7" y="145.6">22</text>
<text x="150.2" y="145.6">LED_BLUE</text>
<text x="37.3" y="153.3">NRST</text>
<text x="55.5" y="154.2" transform="rotate(-90 55.5 154.2)">VDD</text>
<text x="68.1" y="153.3">PA0</text>
<text x="68.1" y="155.8">PA1</text>
<text x="159.3" y="155.8">GND</text>
<text x="37.3" y="158.3">PC14/PB9</text>
<text x="37.3" y="160.9">PC15</text>
<text x="68.1" y="158.3">PA2</text>
<text x="68.1" y="160.9">PA3</text>
<text x="158.6" y="160.9">+3V3</text>
<text x="189.7" y="160.9">GND</text>
<text x="37.3" y="166">PB0/PB1/PB2/PA8</text>
<text x="68.1" y="163.4">PA4</text>
<text x="68.1" y="166">PA5</text>
<text x="205.6" y="163.4">+3V3</text>
<text x="216.4" y="163.4">GND</text>
<text x="226.6" y="163.4">GND</text>
<text x="263.4" y="163.4">GND</text>
<text x="37.3" y="168.5">PB3/PB4/PB5/PB6</text>
<text x="37.3" y="171">PB7/PB8</text>
<text x="62" y="173.6">PA11/PA9</text>
<text x="68.1" y="168.5">PA6</text>
<text x="68.1" y="171">PA7</text>
<text x="163.8" y="169.8">R4</text>
<text x="163.8" y="172.3">465</text>
<text x="60.8" y="176.1">PA12/PA10</text>
<text x="66.9" y="178.7">PA13</text>
<text x="55.5" y="184.9" transform="rotate(-90 55.5 184.9)">VSS</text>
<text x="60.8" y="181.2">PA14/PA15</text>
<text x="82.6" y="185">R6</text>
<text x="164.2" y="183.8">C7</text>
<text x="82.6" y="187.6">10k</text>
<text x="164.2" y="186.2">100n</text>
<text x="52.6" y="196.4">GND</text>
<text x="78" y="196.4">GND</text>
<text x="159.3" y="195.2">GND</text>
</g>
<g font-size="1.8" fill="#a90000">
<text x="149.2" y="27.7">1</text>
<text x="165.7" y="27.7">3</text>
<text x="149.2" y="32.8">2</text>
<text x="165.7" y="32.8">1</text>
<text x="173.3" y="30.2">2</text>
<text x="213.9" y="30.2">1</text>
<text x="226.6" y="30.2">3</text>
<text x="248.2" y="30.2">3</text>
<text x="260.9" y="30.2">2</text>
<text x="220.7" y="37.5" transform="rotate(-90 220.7 37.5)">2</text>
<text x="255" y="37.5" transform="rotate(-90 255 37.5)">1</text>
<text x="30.2" y="51.5" transform="rotate(-90 30.2 51.5)">1</text>
<text x="32.8" y="51.5" transform="rotate(-90 32.8 51.5)">2</text>
<text x="35.3" y="51.5" transform="rotate(-90 35.3 51.5)">3</text>
<text x="37.8" y="51.5" transform="rotate(-90 37.8 51.5)">4</text>
<text x="40.4" y="51.5" transform="rotate(-90 40.4 51.5)">5</text>
<text x="148.5" y="51.8">2</text>
<text x="148.5" y="54.4">1</text>
<text x="101.3" y="65.5" transform="rotate(-90 101.3 65.5)">6</text>
<text x="261.4" y="64.2" transform="rotate(-90 261.4 64.2)">3</text>
<text x="92" y="68.3">1</text>
<text x="92" y="70.9">2</text>
<text x="109.8" y="68.3">8</text>
<text x="254.6" y="67.1">2</text>
<text x="267.3" y="67.1">4</text>
<text x="92" y="75.9">4</text>
<text x="254.6" y="72.1">1</text>
<text x="267.3" y="72.1">5</text>
<text x="92" y="78.5">5</text>
<text x="92" y="83.6">3</text>
<text x="109.2" y="78.5">10</text>
<text x="109.8" y="81">9</text>
<text x="101.3" y="88.3" transform="rotate(-90 101.3 88.3)">7</text>
<text x="228.3" y="92.1" transform="rotate(-90 228.3 92.1)">5</text>
<text x="236" y="92.1" transform="rotate(-90 236 92.1)">2</text>
<text x="241" y="92.1" transform="rotate(-90 241 92.1)">1</text>
<text x="257.1" y="93.7">1</text>
<text x="257.1" y="98.8">3</text>
<text x="264.7" y="96.3">2</text>
<text x="270.4" y="96.3">1</text>
<text x="270.4" y="98.8">2</text>
<text x="228.3" y="104.8" transform="rotate(-90 228.3 104.8)">3</text>
<text x="238.5" y="104.8" transform="rotate(-90 238.5 104.8)">7</text>
<text x="54.4" y="149.3" transform="rotate(-90 54.4 149.3)">4</text>
<text x="195.5" y="145.8">1</text>
<text x="195.5" y="148.3">2</text>
<text x="219.6" y="145.8">1</text>
<text x="219.6" y="148.3">2</text>
<text x="248.2" y="148.3">C</text>
<text x="248.3" y="145.8">A</text>
<text x="260.3" y="145.8">S1</text>
<text x="34.9" y="152.1">6</text>
<text x="73" y="152.1">7</text>
<text x="73" y="154.7">8</text>
<text x="195.5" y="150.9">3</text>
<text x="195.5" y="153.4">4</text>
<text x="219.6" y="150.9">3</text>
<text x="219.6" y="153.4">4</text>
<text x="248.2" y="150.9">B</text>
<text x="260.3" y="150.9">S2</text>
<text x="34.9" y="157.2">2</text>
<text x="34.9" y="159.8">3</text>
<text x="72.3" y="159.8">10</text>
<text x="73" y="157.2">9</text>
<text x="34.2" y="164.8">15</text>
<text x="34.2" y="167.4">20</text>
<text x="72.3" y="162.3">11</text>
<text x="72.3" y="164.8">12</text>
<text x="72.3" y="167.4">13</text>
<text x="34.9" y="169.9">1</text>
<text x="72.3" y="169.9">14</text>
<text x="72.3" y="172.5">16</text>
<text x="72.3" y="175">17</text>
<text x="72.3" y="177.5">18</text>
<text x="72.3" y="180.1">19</text>
<text x="54.4" y="187.4" transform="rotate(-90 54.4 187.4)">5</text>
</g>
<g font-size="1.8" fill="#0000c2">
<text x="176.3" y="36">n=11</text>
<text x="176.3" y="38.1">Vin=35V</text>
<text x="176.3" y="40.1">Vout=3,182V</text>
<text x="26.4" y="99.1">SEPIC</text>
<text x="28.4" y="97.4">GND</text>
<text x="134.9" y="173.8">PTC</text>
<text x="134.9" y="175.9">R =</text>
<text x="134.9" y="177.9">I=5-6</text>
<text x="134.9" y="179.9">P=13018</text>
<text x="140.1" y="175.9">48-138</text>
<text x="142.2" y="177.9">mA</text>
<text x="144.9" y="179.9">mW</text>
<text x="148.8" y="175.9">ohm</text>
<text x="134.9" y="182">dVout=425</text>
<text x="134.9" y="184">dADC =</text>
<text x="143.6" y="184">528</text>
<text x="146.5" y="182">mV</text>
</g>
</svg>
